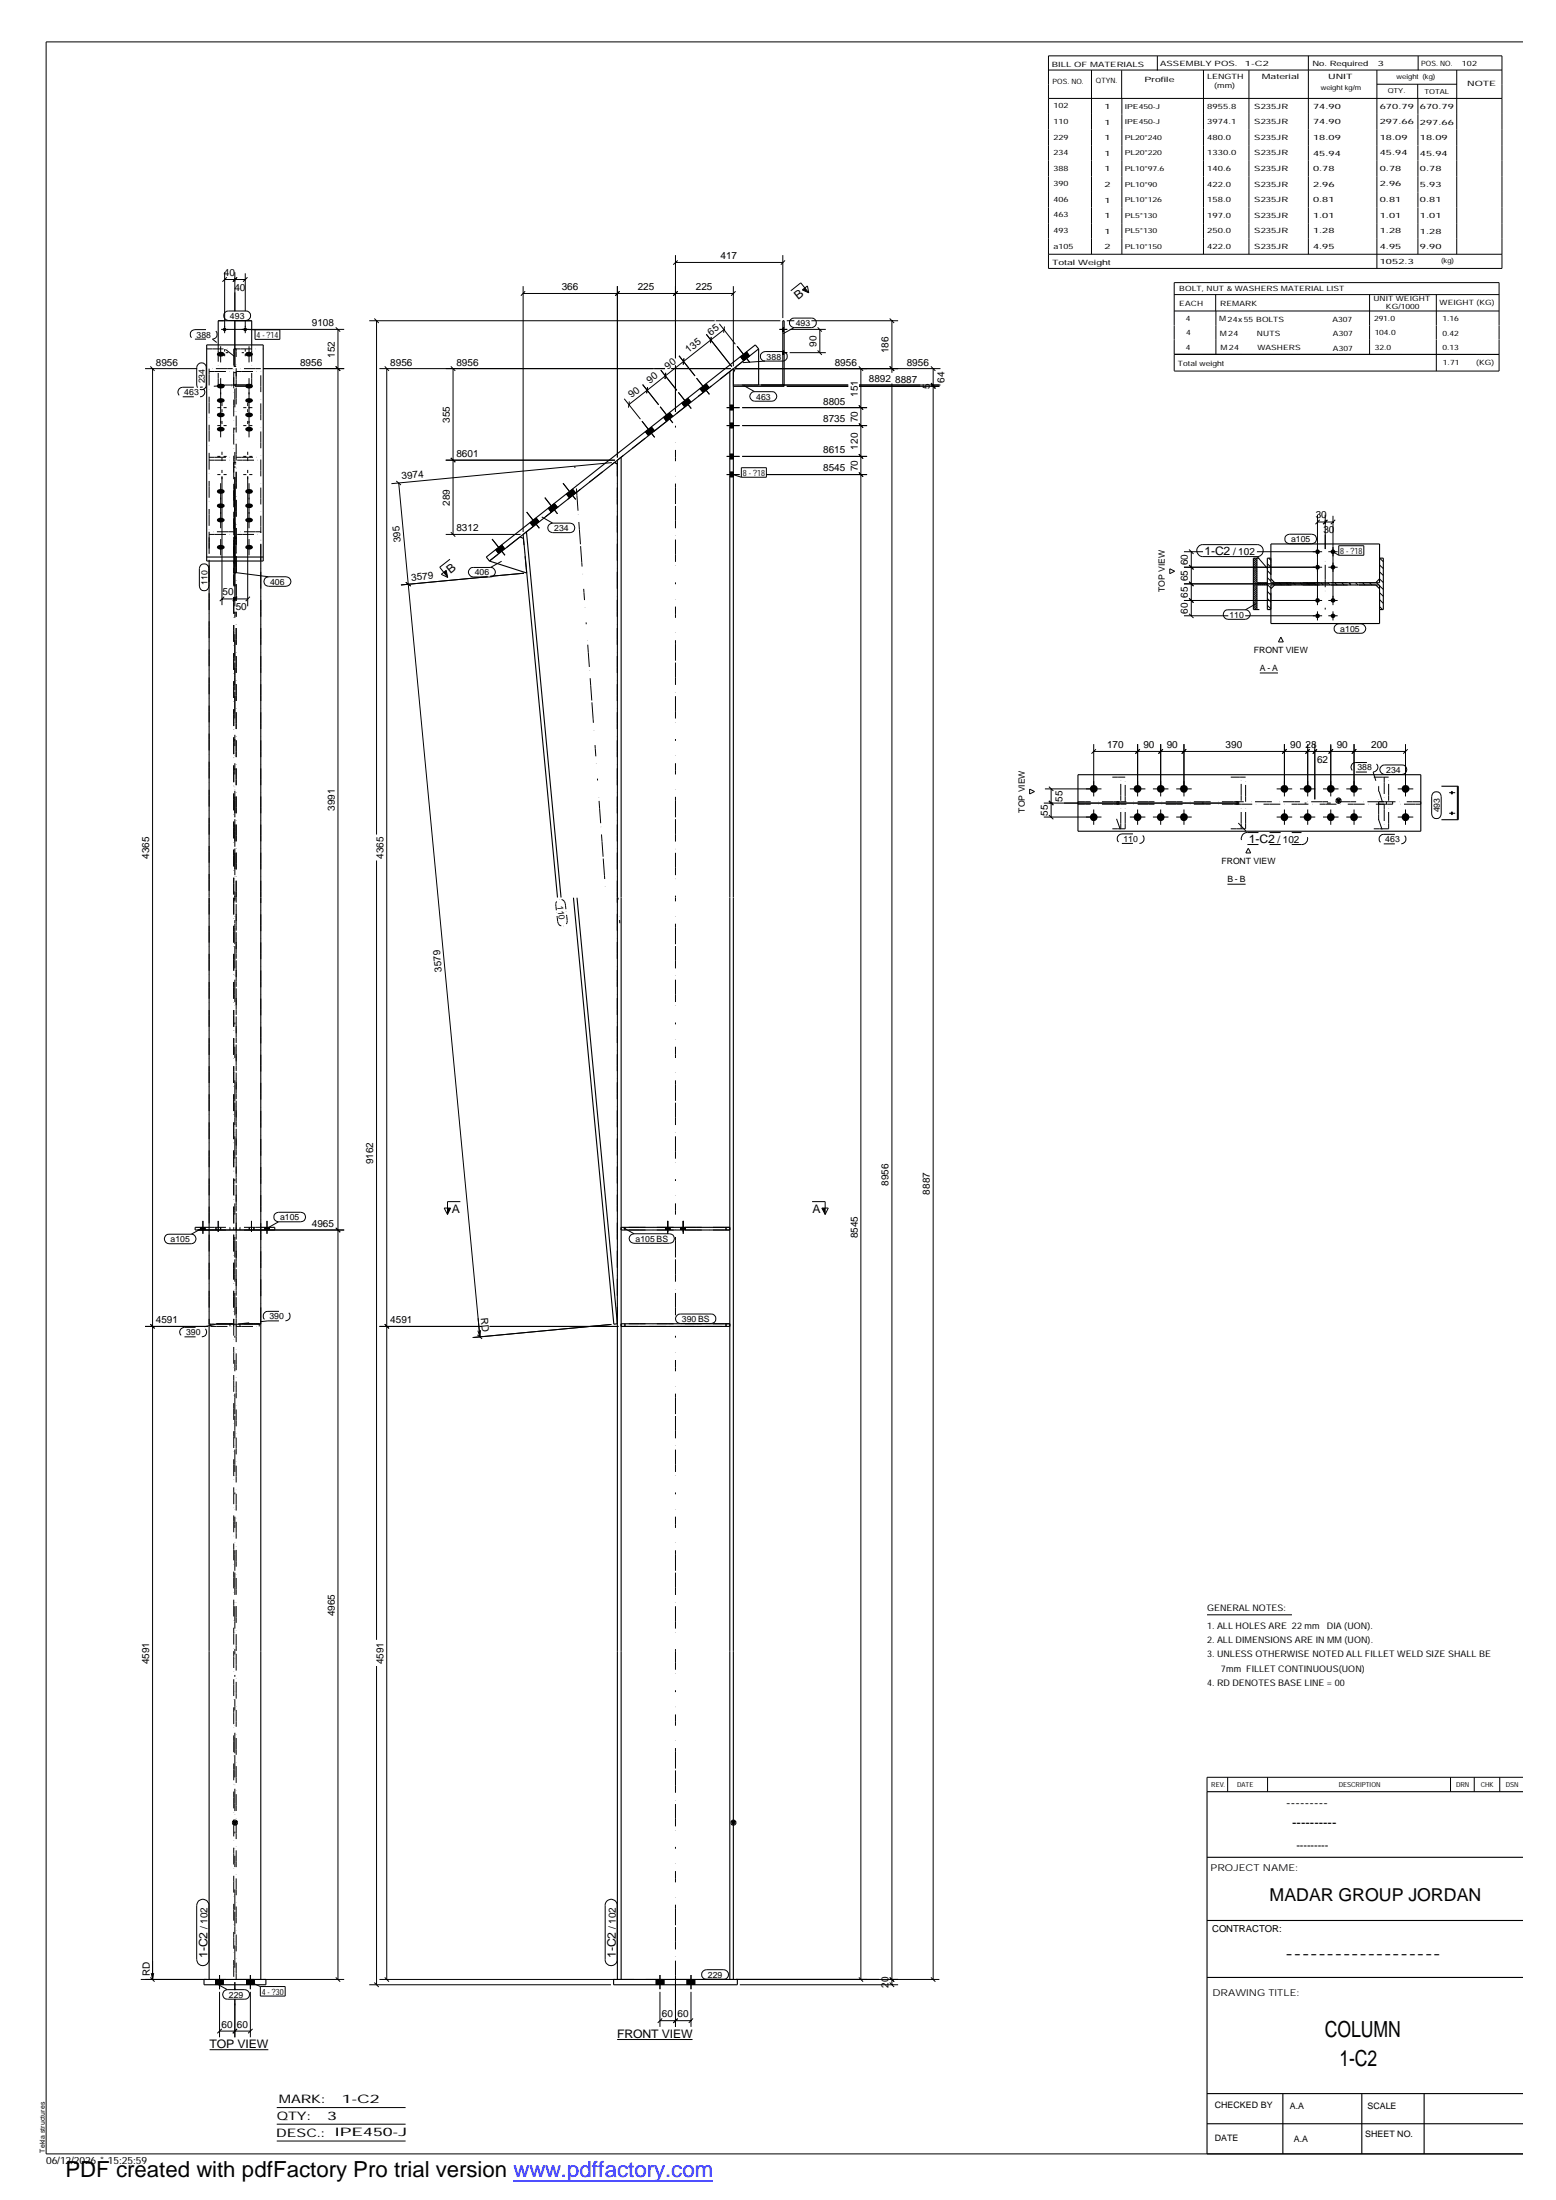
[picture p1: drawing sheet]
<svg xmlns="http://www.w3.org/2000/svg" width="297mm" height="420mm" viewBox="0 0 297 420" stroke-linecap="round" stroke-linejoin="round" font-family="sans-serif">
<g fill="none" stroke="#000" stroke-width=".19">
<path d="M200.2 10.7h86.5v40.6h-86.5zM200.2 13.4h86.5M200.2 18.8h86.5M208.4 13.4v35.2M214.1 13.4l.1 35.2M220.9 10.7v2.8M229.7 13.4v35.2M238.4 13.4v35.2M249.8 10.7v37.9M262.8 13.4v37.9M262.8 16.1h15.3M270.6 16.1v2.7"/>
<path d="M270.7 18.8v29.8M270.7 10.7v2.7M278.1 13.4v35.2M290.7 8h-281.9v403.4h281.9M42.9 52v11.6M42.9 53.4h3.9M43 59.6l.6-.2h3.3a.91 .91 0 0 1 .9 .9 .91 .91 0 0 1-.9 .9h-3.3a.92 .92 0 0 1-.8-.6 .92 .92 0 0 1 .2-1zM43.3 53l-.8 .8M44.8 52v7.4M45.2 53l-.8 .8M45.3 53l-.8 .8M46.8 52.2v7.2"/>
<path d="M47.2 53l-.8 .8M99.9 56h40.1M99.9 54.7v46.9M100.2 55.6l-.8 .9M117.9 54.7v32.7M118.3 55.6l-.8 .9M128.9 50.1h20.5M128.9 48.7v19.7M129.4 49.7l-.9 .8M129.4 55.6l-.9 .9M140 54.7v15.2M140.4 55.6l-.8 .9"/>
<path d="M149.4 48.7v12M149.9 49.7l-.8 .8M151 55.5l1.9-1.5 1.5 1.9M153.2 55.4l.9-.8 .3 1.3zM200.2 48.6h86.5M224.2 59.4h62M224.2 56.3h62M232.1 56.3v3.1M232.1 59.4v8.3M261.5 56.3v11.4M274.2 56.3v14.6M27.7 70.4h9.9"/>
<path d="M28.7 70l.8 .8M29.1 70.4v307.6M37.7 74l-.2-.5v-3.3a.91 .91 0 0 1 1-.9 .91 .91 0 0 1 .9 .9v3.3a.9 .9 0 0 1-1.3 .9M39.3 70.4h.2M41.5 77.9h.6M42.1 66.1v3.1M42.1 72.2v11.3M42.2 67.4h.4M42.2 62.9h23.5M42.4 77v.6M42.4 78.1v.6M42.7 77.9h.6"/>
<path d="M42.9 66.7v.4M42.9 67.6v.4M43.1 67.4h.5M44.8 61.2v8.7M46.1 67.4h.5M46.4 77.9h.6M46.8 61.2v2.4M46.8 66.7v.4M46.8 67.6v.4M46.8 62.9l1.9 .1M47 67.4h.5M47.3 77v.6"/>
<path d="M47.3 78.1v.6M47.5 66.1v3.1M47.5 72.2v11.3M47.6 77.9h.6M48.7 63h4.7v1.8h-4.7zM50.2 70.4h15.5M64.1 70l.8 .8M64.1 62.5l.8 .8M64.5 62.9v315.1M70.5 61.3h65.9M71.5 60.8l.8 .9M71.9 61.3v98.1"/>
<path d="M72.4 70.4h52.4M73.4 70l.9 .8M73.8 70.4v307.6M86.1 70l.8 .8M86.5 70.4v31.7M119.2 76.2l3.1 3.9M120.1 76.7l-.1 1.2M122.7 73.4l3 3.9M123.6 74l-.2 1.1M124.9 70.4h2.1M126 77.7l2.4 3.1M126.2 70.7l3 3.8"/>
<path d="M126.7 79.7l.6 .8M127.1 71.2l-.1 1.2M127.8 78.8l.6 .7M128.1 70.4h11.4M128.9 69.8v8.9M129.5 74.9l2.5 3.1M129.6 67.9l3.1 3.9M130.1 77l.6 .7M130.6 68.5l-.2 1.1M131.3 76l.6 .8M133 72.2l2.4 3.1M133.6 74.2l.6 .8"/>
<path d="M134.8 73.3l.6 .8M134.8 63.8l4.9 6.2M135.8 64.3l-.2 1.2 .2-1.1M136.6 61.3h12.4M137.3 61.8l3.1 3.9M138.2 62.9l-18.1 14.4M138.3 62.4l-.2 1.1M138.7 77.9h2.5M139.3 78.3h.7M139.3 77.4h.7M140.5 70.4h39M140.7 66.1l2.4 3.1"/>
<path d="M141.4 68.1l.5 .8M141.7 77.9h23.8M141.9 73.6l2.2 1.2M142.5 67.2l.6 .8M143.4 75.1l.3-.3h.4h3.3a.91 .91 0 0 1 .9 .9 .91 .91 0 0 1-.9 .9h-3.3a.92 .92 0 0 1-.9-.5 .92 .92 0 0 1 .2-1zM145.3 73.5h16.6M145.4 67.4l.6-.3h3.4a.91 .91 0 0 1 .9 1 .91 .91 0 0 1-.9 .9h-3.4a.88 .88 0 0 1-.8-.6 .88 .88 0 0 1 .2-1zM146 69l-4.2 .3M148.8 62.9h1.5M149.4 67.4h.9M149.4 67h.3M149.4 67.7h.3"/>
<path d="M149.4 62.6h.3M149.4 63.3h.3M150.2 61.3h1.4M150.2 73.8h11.7M150.7 67.4h6.9M150.7 62.9h6.9M151 61l.6-.3h3.3a.91 .91 0 0 1 .9 1 .91 .91 0 0 1-.9 .9h-3.3a.92 .92 0 0 1-.8-.6 .92 .92 0 0 1 .2-1zM151.6 62.6l-2.1 1.1M154.9 61.3h16.5M156.1 66.9l.8 .9M156.1 62.5l.8 .8M156.5 62.9v4.5"/>
<path d="M164 77.4l.8 .8M164 70l.8 .8M164 73.8h15.3M164 73.5h15.5M164.3 70.4v307.6M169.8 70l.9 .8M169.8 60.8l.9 .9M170.3 61.3v9.9M170.3 73.2v305.9M177.7 73.4l.9 .8M177.7 73.2l.9 .8M177.7 70l.9 .8"/>
<path d="M178.1 70.4v307.6M224.2 67.6l62 .1M224.2 70.8v-16.8h62v16.9h-62M41.5 81.3h.6M41.5 87.2h.6M41.5 90.6h.6M42.1 92.3v8.6M42.4 80.4v.6M42.4 81.6v.6M42.4 86.3v.6M42.4 87.5v.6M42.4 89.7v.6"/>
<path d="M42.4 90.9v24.7M42.7 81.3h.6M42.7 87.2h.6M42.7 90.6h.6M44.8 91.1v24.7M46.4 81.3h.6M46.4 87.2h.6M46.4 90.6h.6M47.3 80.4v.6M47.3 81.6v.6M47.3 86.3v.6M47.3 87.5v.6"/>
<path d="M47.3 89.7v.6M47.3 90.9v24.9M47.5 92.3v8.6M47.6 81.3h.6M47.6 87.2h.6M47.6 90.6h.6M75.6 91.9l.9 .7M76.1 92.2l15.5 163.1M85.1 87.9h32.3M86.1 87.5l.8 .8M100.5 97.8l2.5 3.1M101.2 99.8l.6 .7"/>
<path d="M102.3 98.9l.6 .8M103.4 98.7l2.1 1.2M104 95l2.4 3.1M104.6 97l.6 .8M105.8 96.1l.6 .8M107.5 92.3l2.4 3.1M108.1 94.3l.6 .8M109.3 93.4l.6 .7M116.8 88.3l-42.1 4.1M122.6 80.4l2.4 3.1M123.2 82.4l.6 .8M124.3 81.5l.7 .8"/>
<path d="M138.7 81.3h2.5M138.7 87.2h2.5M138.7 90.6h2.5M139.3 81.7h.7M139.3 80.8h.7M139.3 87.6h.7M139.3 86.7h.7M139.3 91.1h.7M139.3 90.2h.7M140 90.6l1.5 .5M141.5 89.3h4.8v1.8h-4.8zM141.7 81.3h23.8"/>
<path d="M141.7 87.2h23.8M146.3 90.6h19.2M164 90.2l.8 .9M164 86.7l.8 .9M164 80.9l.8 .8M251.5 98.3v17.3M251.5 99.7h3M251.9 99.3l-.8 .8M253 98.3v6.6M253.4 99.3l-.8 .8M254.5 98.5v17.1M254.9 99.3l-.9 .8"/>
<path d="M38.3 107.9a.91 .91 0 0 1 1-.2 .91 .91 0 0 1 .6 .9v3.3a.91 .91 0 0 1-.9 .9 .91 .91 0 0 1-.9-.9v-3.3zM42.1 103v3M42.4 114.4h4.9M42.8 114l-.8 .8M44.6 109.3l6.7 .9M45.3 114l-.9 .8M47.5 103v3M47.7 114l-.8 .8M50.6 110.4l.7-.2h3.3a.91 .91 0 0 1 .9 .9 .91 .91 0 0 1-.9 .9h-3.3a.93 .93 0 0 1-.9-.6 .93 .93 0 0 1 .2-1zM77.5 111.2l.9 .7M84.2 109.7l1-.8 .3 1.4zM85.1 102.1h14.3"/>
<path d="M85.9 106.8l-2 1.5 1.6 2M86.1 101.6l.8 .9M89.7 108.6l.3-.2h.3h3.3a.91 .91 0 0 1 1 .9 .91 .91 0 0 1-1 .9h-3.3a.92 .92 0 0 1-.8-.6 .92 .92 0 0 1 .2-1zM93.1 110.2l-16.6 1.5M93.9 103l2.5 3M94.6 104.9l.6 .8M95.8 104.1l.6 .7M95.8 107.2l-2.2 1.2M100 109.5l-6.4 .6M104.9 100.2l.6-.3h3.3a.91 .91 0 0 1 .9 .9 .91 .91 0 0 1-.9 .9h-3.3a.91 .91 0 0 1-.9-.5 .91 .91 0 0 1 .3-1zM223.3 108.6l.9 .5-.9 .5zM226 114.7h26.4"/>
<path d="M226 117.6h8.5M226 108.3h26.4M226 105.4h3.7M226 111.5h25M227 117.2l.8 .8M227 114.3l.8 .8M227 111.1l.8 .8M227 107.9l.8 .9M227 104.9l.8 .9M227.4 105.4v12.2M228.8 104.4l.6-.4h10.6a1.14 1.14 0 0 1 1.2 1.2 1.14 1.14 0 0 1-1.2 1.1h-10.4a1.15 1.15 0 0 1-1-.7 1.15 1.15 0 0 1 .2-1.2zM233.8 116.7l.6-.2h3.3a.91 .91 0 0 1 1 .9 .91 .91 0 0 1-1 .9h-3.3a.94 .94 0 0 1-.8-.6 .94 .94 0 0 1 .2-1z"/>
<path d="M237.7 117.6h14.7M239.6 106.6l-.3 .3M239.8 115.3l-2.1 1.2M239.9 106.6l-.6 .7M239.9 106.9l-.6 .8M239.9 107.3l-.6 .7M239.9 107.7l-.6 .7M239.9 108l-.6 .7M239.9 108.4l-.6 .7M239.9 108.8l-.6 .6M239.9 109.1l-.6 .7M239.9 109.5l-.6 .7"/>
<path d="M239.9 109.9l-.6 .6M239.9 110.2l-.6 .7M239.9 110.6l-.6 .7M239.9 110.9l-.6 .7M239.9 111.3l-.6 .7M239.9 112l-.6 .7M239.9 112.4l-.6 .6M239.9 112.7l-.6 .7M239.9 113.1l-.6 .6M239.9 113.5l-.6 .6M239.9 113.8l-.6 .7M239.9 114.2l-.6 .7"/>
<path d="M239.9 114.5l-.6 .7M239.9 114.9l-.6 .7M239.9 115.2l-.6 .8M239.9 115.6l-.6 .7M239.9 116l-.4 .4M239.9 116.3v.1M239.9 105.4h12.5M240 106.3l1.9 2.2M240.3 111.3l-1 1M240.7 111.3l-.5 .4M241 111.3l-.4 .4M241.4 111.3l-.4 .4"/>
<path d="M241.7 111.3l-.4 .4M241.9 107.7l.7 .6M241.9 109l.7 .7M241.9 110.3l.7 .7M241.9 111.6l.7 .7M241.9 112.9l.7 .8M241.9 114.3l.7 .7M241.9 115.6l.7 .7M241.9 111.5l-.2 .2M242.2 106.6l.4 .4M242.9 111.3l.4 .4M244.2 111.3l.4 .4"/>
<path d="M245.5 102.3l.7-.3h4.2a.91 .91 0 0 1 .9 .9 .91 .91 0 0 1-.9 .9h-4.2a.91 .91 0 0 1-.9-.5 .91 .91 0 0 1 .2-1zM245.5 111.3l.5 .4M246.8 111.3l.5 .4M248.2 111.3l.4 .4M249.5 111.3l.5 .4M250.8 111.3l.5 .4M251.5 116.8v1.7M252.2 111.3l.4 .4M253.5 111.3l.4 .4M253.6 114.7h1.8M253.6 117.6h1.8M253.6 108.3h1.8"/>
<path d="M253.6 105.4h1.8M254.5 116.8v1.7M254.5 105.4l1.1 .6M254.8 111.3l.5 .4M254.9 119.4l.7-.3h4.2a.91 .91 0 0 1 .9 .9 .91 .91 0 0 1-.9 .9h-4.2a.88 .88 0 0 1-.9-.5 .88 .88 0 0 1 .2-1zM255.6 104.2h4.7v1.8h-4.7zM256.2 111.3l.4 .4M257.5 111.3l.4 .4M258.8 111.3l.4 .4M260.1 111.3l.5 .4M261.5 111.3l.4 .4M262.8 111.3l.4 .4"/>
<path d="M263.4 106.6l.7 .7M263.4 107.9l.7 .7M263.4 109.2l.7 .7M263.4 110.6l.7 .7M263.4 111.9l.7 .7M263.4 113.2l.7 .7M263.4 114.5l.7 .7M263.4 115.9l.5 .5M240.5 128.5h3.5M244.5 121.7l.5 .9h-.9zM196.6 150.7l.9 .5-.9 .4zM199.3 156h11"/>
<path d="M199.3 153.4h37.1M199.5 150.7h10.8M200.2 155.7l.9 .8M200.2 153l.9 .8M200.2 150.2l.9 .8M200.7 150.7v5.3M208.8 142.1v10M208.8 154.6v2.9M208.8 143.5h59.5M209.2 143.1l-.8 .8M215.7 156h3M215.7 150.7h3"/>
<path d="M217.2 142.1v10M217.2 154.6v2.9M217.6 143.1l-.9 .8M220.1 156h3M220.1 150.7h3M221.6 142.1v10M221.6 154.6v2.9M222 143.1l-.9 .8M224.5 156h3M224.5 150.7h3M226 142.1v10M226 154.6v2.9"/>
<path d="M226.4 143.1l-.8 .8M243.7 156h3M243.7 150.7h3M245.2 142.1v10M245.2 154.6v2.9M245.6 143.1l-.8 .8M248.2 156h2.9M248.2 150.7h2.9M249.6 142.1v10M249.6 154.6v2.9M250 143.1l-.8 .8 .8-.8M251 142.1v10.6"/>
<path d="M251.4 143.1l-.8 .8 .8-.8M252.6 156h2.9M252.6 150.7h2.9M254 142.1v10M254 154.6v2.9M254.5 143.1l-.9 .8M257 156h3M257 150.7h3M258.5 142.1v10M258.5 154.6v2.9M258.9 143.1l-.8 .8M263.7 146.3l.6-.2h3.3a.91 .91 0 0 1 1 .9 .91 .91 0 0 1-1 .9h-3.3a.92 .92 0 0 1-.8-.6 .92 .92 0 0 1 .2-1z"/>
<path d="M266.8 156h3M266.8 150.7h3M268.3 142.1v10M268.3 154.6v2.9M268.7 143.1l-.8 .8M273.6 151.5a.91 .91 0 0 1 1-.2 .91 .91 0 0 1 .5 .8v3.3a.91 .91 0 0 1-.9 .9 .91 .91 0 0 1-.9-.9v-3.3zM276.6 151.4h1.2M276.6 155.3h1.2M71.9 164.3v148.9M234.3 168.9h3.5M238.3 162l.5 .9h-1zM31.6 236l.7-.3h4.2a.91 .91 0 0 1 .9 .9 .91 .91 0 0 1-.9 .9h-4.2a.94 .94 0 0 1-.8-.6 .94 .94 0 0 1 .1-.9z"/>
<path d="M37.7 234.9h28M38.3 234.4v.5M38.6 234.5l-2.1 1.2M38.7 233.2v2.4M39.2 234.4v.5M50.5 234.4v.5M51 233.2v2.4M51.4 234.4v.5M52.5 231.8l.7-.3h4.2a.91 .91 0 0 1 .9 .9 .91 .91 0 0 1-.9 .9h-4.2a.91 .91 0 0 1-.9-.5 .91 .91 0 0 1 .2-1zM53.2 233.3l-2.1 1.2M64.1 234.5l.8 .8M84.8 230.7h1.2l-.6 1.2z"/>
<path d="M87.9 229.5h-2.5v2.4M119 234.4l2 1.2M120.4 235.9l.6-.3h6.8a.91 .91 0 0 1 .9 .9 .91 .91 0 0 1-.9 .9h-6.8a.91 .91 0 0 1-.8-.5 .91 .91 0 0 1 .2-1zM127 234.4v.5M127.5 233.2v2.4M127.9 234.4v.5M130 234.4v.5M130.4 233.2v2.4M130.9 234.4v.5M155 229.5h2.5v2.4M156.9 230.7h1.2l-.6 1.2zM27.7 253.3h12"/>
<path d="M28.7 252.9l.8 .8M72.4 253.3h19.6M73.4 252.9l.9 .8M90.2 255.4l26.5-2.5-26.3 2.5M91.1 254.9l.9 .8M91.2 254.1l.4 1.2M91.3 251.8l.3 3.5M91.7 254l-.1 1.3M93.5 253.3h24.6M129.2 251.2l.7-.2h5.9a.91 .91 0 0 1 .9 .9 .91 .91 0 0 1-.9 .9h-5.9a.91 .91 0 0 1-.9-.6 .91 .91 0 0 1 .2-1zM71.9 318.2v60.9M230.4 308.4h16.2"/>
<path d="M234.4 339.4v2.8M242 339.4v2.8M276.9 339.4v2.8M281.4 339.4v2.8M286.3 339.4v2.8M290.7 339.4h-60.3v2.8M26.9 378h12.6M28.7 377.7l.8 .8M28.9 376.8l.2 1.2M29.3 376.8l-.2 1.2M37.9 363.1a1.19 1.19 0 0 1 1.3-.3 1.19 1.19 0 0 1 .7 1.1v10.3a1.16 1.16 0 0 1-1.2 1.2 1.16 1.16 0 0 1-1.2-1.2v-10.3zM41.1 378v1.1"/>
<path d="M41.3 378.8l2.1 1.2M41.9 377.2v2.7M42.6 378v1.1M44.8 378.5v1.6M47.1 378v1.1M47.8 377.2v2.7M47.8 378.5l1.9 .9M48.6 378v1.1M49.7 379.4h4.7v1.8h-4.7zM50.2 378h15.5M64.1 377.7l.8 .8M70.5 379.1h46.1"/>
<path d="M71.5 378.6l.8 .9M72.4 378h45M73.4 377.7l.9 .8M115.9 363.1a1.17 1.17 0 0 1 1.2-.3 1.17 1.17 0 0 1 .7 1.1v10.3a1.14 1.14 0 0 1-1.1 1.2 1.14 1.14 0 0 1-1.2-1.2v-10.6zM125.3 378v1.1M126 377.2v2.7M126.7 378v1.1M128.9 378.5v8.6M131.1 378v1.1M131.9 377.2v2.7M132.6 378v1.1M134.2 376.5l.6-.3h3.4a.91 .91 0 0 1 .9 .9 .91 .91 0 0 1-.9 .9h-3.4a.88 .88 0 0 1-.8-.5 .88 .88 0 0 1 .2-1z"/>
<path d="M140.5 378h38.8M141.2 379.1h30.2M164 377.7l.8 .8M169.8 378.6l.9 .9M169.8 377.7l.9 .8M177.7 377.7l.9 .8M40 391.5h11.2M41.9 380.4v8.7M41.9 387.9h5.9M42.3 387.5l-.8 .8M42.8 380.3l.6-.3h3.3a.91 .91 0 0 1 .9 .9 .91 .91 0 0 1-.9 .9h-3.3a.91 .91 0 0 1-.8-.6 .91 .91 0 0 1 .2-.9zM44.8 381.8v7.3"/>
<path d="M45.3 387.5l-.9 .8 .8-.8M47.8 380.4v8.7M48.2 387.5l-.8 .8M117.8 389.5h14.4M126 380.4v6.7M126 385.9h5.9M126.4 385.5l-.8 .8M129.4 385.5l-.9 .8 .8-.7M131.9 380.4v6.7M132.3 385.5l-.8 .8M52.8 402.5h24.6M52.8 405.7h24.6"/>
<path d="M52.8 408.9h24.6"/>
</g>
<g fill="#000">
<path d="M153.2 55.4l.4-.4 .8 .9zM84.7 109.3l.5-.4 .3 1.4zM255.1 152.7h.8l-.4 .7zM85.4 230.7h.6l-.6 1.2zM156.9 230.7h.6v1.2zM44.4 347.9h.9l-.5 .6zM139.6 347.9h.8l-.4 .6z"/>
<path d="M41.4 67.5l.2-.1a.84 .84 0 0 1 1.3 .2 .82 .82 0 0 1-.8 .5 .82 .82 0 0 1-.7-.5z" fill-rule="evenodd"/>
<path d="M41.4 73.6l.7-.3a.56 .56 0 0 1 .7 .6l-.7 .3a.55 .55 0 0 1-.7-.6z" fill-rule="evenodd"/>
<path d="M41.4 76.3l.7-.3a.56 .56 0 0 1 .7 .7l-.1 .1a.84 .84 0 0 1-1.3-.3z" fill-rule="evenodd"/>
<path d="M41.4 79l.7-.2a.56 .56 0 0 1 .7 .6 .98 .98 0 0 1-1.4 0z" fill-rule="evenodd"/>
<path d="M42.6 62.7a.35 .35 0 0 1 .6 0 .35 .35 0 0 1-.2 .6 .35 .35 0 0 1-.5-.2z" fill-rule="evenodd"/>
<path d="M46.9 67.5l.1-.1a.84 .84 0 0 1 1.3 .2 .82 .82 0 0 1-.7 .5 .82 .82 0 0 1-.8-.5z" fill-rule="evenodd"/>
<path d="M46.9 73.6l.4-.3a.59 .59 0 0 1 .7 0 .59 .59 0 0 1 .2 .6 .84 .84 0 0 1-1.4-.2z" fill-rule="evenodd"/>
<path d="M46.9 76.3l.4-.2a.59 .59 0 0 1 .7-.1 .59 .59 0 0 1 .2 .7 .84 .84 0 0 1-1.4-.2z" fill-rule="evenodd"/>
<path d="M46.9 79l.6-.2a.63 .63 0 0 1 .8 .4l-.2 .3a.96 .96 0 0 1-1.2-.1z" fill-rule="evenodd"/>
<path d="M46.6 62.7a.35 .35 0 0 1 .5 0 .35 .35 0 0 1-.1 .6 .35 .35 0 0 1-.5-.2z" fill-rule="evenodd"/>
<path d="M126.7 79.7l1.1-.9 .6 .7-1.1 1z" fill-rule="evenodd"/>
<path d="M126.7 79.7l1.1-.9 .6 .7-1.1 1z" fill-rule="evenodd"/>
<path d="M130.1 77l1.2-1 .6 .8-1.2 .9z" fill-rule="evenodd"/>
<path d="M130.1 77l1.2-1 .6 .8-1.2 .9z" fill-rule="evenodd"/>
<path d="M133.6 74.2l1.2-.9 .6 .8-1.2 .9z" fill-rule="evenodd"/>
<path d="M133.6 74.2l1.2-.9 .6 .8-1.2 .9z" fill-rule="evenodd"/>
<path d="M139.3 77.4h.7v.9h-.7z" fill-rule="evenodd"/>
<path d="M139.3 77.4h.7v.9h-.7z" fill-rule="evenodd"/>
<path d="M141.4 68.1l1.1-.9 .6 .8-1.2 .9z" fill-rule="evenodd"/>
<path d="M141.4 68.1l1.1-.9 .6 .8-1.2 .9z" fill-rule="evenodd"/>
<path d="M149.4 67h.3v.7h-.3z" fill-rule="evenodd"/>
<path d="M149.4 62.6h.3v.7h-.3z" fill-rule="evenodd"/>
<path d="M149.4 67h.3v.7h-.3z" fill-rule="evenodd"/>
<path d="M149.4 62.6h.3v.7h-.3z" fill-rule="evenodd"/>
<path d="M41.4 81.8a.98 .98 0 0 1 1.4 0l.1 .2a.82 .82 0 0 1-.8 .4 .82 .82 0 0 1-.7-.4z" fill-rule="evenodd"/>
<path d="M41.4 93.7l.7-.3a.56 .56 0 0 1 .7 .6l-.7 .3a.55 .55 0 0 1-.7-.6z" fill-rule="evenodd"/>
<path d="M41.4 96.4l.7-.3a.56 .56 0 0 1 .7 .7 .98 .98 0 0 1-1.4 0z" fill-rule="evenodd"/>
<path d="M41.4 99.1a.98 .98 0 0 1 1.4 0l.1 .2a.82 .82 0 0 1-.8 .5 .82 .82 0 0 1-.7-.5z" fill-rule="evenodd"/>
<path d="M46.9 81.8a.94 .94 0 0 1 1.3 0l.1 .2a.82 .82 0 0 1-.7 .4 .82 .82 0 0 1-.8-.4z" fill-rule="evenodd"/>
<path d="M46.9 93.7l.4-.3a.59 .59 0 0 1 .7 0 .59 .59 0 0 1 .2 .6 .84 .84 0 0 1-1.4-.1z" fill-rule="evenodd"/>
<path d="M46.9 96.4l.6-.3a.63 .63 0 0 1 .8 .5l-.2 .3a.96 .96 0 0 1-1.2-.1z" fill-rule="evenodd"/>
<path d="M46.9 99.1a.94 .94 0 0 1 1.3 0l.1 .2a.82 .82 0 0 1-.7 .5 .82 .82 0 0 1-.8-.5z" fill-rule="evenodd"/>
<path d="M101.2 99.8l1.1-.9 .6 .8-1.1 .8z" fill-rule="evenodd"/>
<path d="M101.2 99.8l1.1-.9 .6 .8-1.1 .8z" fill-rule="evenodd"/>
<path d="M104.6 97l1.2-.9 .6 .8-1.2 .9z" fill-rule="evenodd"/>
<path d="M104.6 97l1.2-.9 .6 .8-1.2 .9z" fill-rule="evenodd"/>
<path d="M108.1 94.3l1.2-.9 .6 .7-1.2 1z" fill-rule="evenodd"/>
<path d="M108.1 94.3l1.2-.9 .6 .7-1.2 1z" fill-rule="evenodd"/>
<path d="M123.2 82.4l1.1-.9 .7 .8-1.2 .9z" fill-rule="evenodd"/>
<path d="M123.2 82.4l1.1-.9 .7 .8-1.2 .9z" fill-rule="evenodd"/>
<path d="M139.3 80.8h.7v.9h-.7z" fill-rule="evenodd"/>
<path d="M139.3 80.8h.7v.9h-.7z" fill-rule="evenodd"/>
<path d="M139.3 86.7h.7v.9h-.7z" fill-rule="evenodd"/>
<path d="M139.3 86.7h.7v.9h-.7z" fill-rule="evenodd"/>
<path d="M139.3 90.2h.7v.9h-.7z" fill-rule="evenodd"/>
<path d="M139.3 90.2h.7v.9h-.7z" fill-rule="evenodd"/>
<path d="M41.4 104.4l.7-.3a.56 .56 0 0 1 .7 .6 .98 .98 0 0 1-1.4 0z" fill-rule="evenodd"/>
<path d="M46.9 104.4l.4-.3a.59 .59 0 0 1 .7 0 .59 .59 0 0 1 .2 .6l-.1 .1a.96 .96 0 0 1-1.2-.1z" fill-rule="evenodd"/>
<path d="M94.6 104.9l1.2-.8 .6 .7-1.2 .9z" fill-rule="evenodd"/>
<path d="M94.6 104.9l1.2-.8 .6 .7-1.2 .9z" fill-rule="evenodd"/>
<path d="M277 151.1h.3l.1 .4-.2 .2h-.1l-.2-.2z" fill-rule="evenodd"/>
<path d="M277.1 155h.1l.2 .2-.2 .5h-.1l-.2-.3z" fill-rule="evenodd"/>
<path d="M38.3 234.4h.9v.5h-.9z" fill-rule="evenodd"/>
<path d="M38.3 234.4h.9v.5h-.9z" fill-rule="evenodd"/>
<path d="M50.5 234.4h.9v.5h-.9z" fill-rule="evenodd"/>
<path d="M50.5 234.4h.9v.5h-.9z" fill-rule="evenodd"/>
<path d="M127 234.4h.9v.5h-.9z" fill-rule="evenodd"/>
<path d="M127 234.4h.9v.5h-.9z" fill-rule="evenodd"/>
<path d="M130 234.4h.9v.5h-.9z" fill-rule="evenodd"/>
<path d="M130 234.4h.9v.5h-.9z" fill-rule="evenodd"/>
<path d="M41.1 378h1.5v1.1h-1.5z" fill-rule="evenodd"/>
<path d="M41.1 378h1.5v1.1h-1.5z" fill-rule="evenodd"/>
<path d="M47.1 378h1.5v1.1h-1.5z" fill-rule="evenodd"/>
<path d="M47.1 378h1.5v1.1h-1.5z" fill-rule="evenodd"/>
<path d="M125.3 378h1.4v1.1h-1.4z" fill-rule="evenodd"/>
<path d="M125.3 378h1.4v1.1h-1.4z" fill-rule="evenodd"/>
<path d="M131.1 378h1.5v1.1h-1.5z" fill-rule="evenodd"/>
<path d="M131.1 378h1.5v1.1h-1.5z" fill-rule="evenodd"/>
<circle cx="251.5" cy="114.7" r=".44"/>
<circle cx="251.5" cy="108.3" r=".44"/>
<circle cx="251.5" cy="117.6" r=".45"/>
<circle cx="251.5" cy="105.4" r=".45"/>
<circle cx="254.4" cy="108.3" r=".45"/>
<circle cx="254.5" cy="105.4" r=".45"/>
<circle cx="254.5" cy="114.7" r=".44"/>
<circle cx="254.5" cy="117.6" r=".45"/>
<circle cx="208.8" cy="150.7" r=".73"/>
<circle cx="208.8" cy="156.1" r=".75"/>
<circle cx="217.1" cy="150.7" r=".73"/>
<circle cx="217.2" cy="156.1" r=".74"/>
<circle cx="221.6" cy="150.7" r=".74"/>
<circle cx="221.6" cy="156.1" r=".75"/>
<circle cx="226" cy="150.7" r=".73"/>
<circle cx="226" cy="156.1" r=".74"/>
<circle cx="245.2" cy="150.7" r=".73"/>
<circle cx="245.2" cy="156" r=".74"/>
<circle cx="249.6" cy="150.7" r=".74"/>
<circle cx="249.6" cy="156.1" r=".75"/>
<circle cx="254" cy="150.7" r=".73"/>
<circle cx="254.1" cy="156.1" r=".75"/>
<circle cx="258.5" cy="150.7" r=".73"/>
<circle cx="258.5" cy="156.1" r=".74"/>
<circle cx="268.3" cy="150.7" r=".73"/>
<circle cx="268.3" cy="156.1" r=".75"/>
</g>
<g fill="none" stroke="#000" stroke-width=".19" stroke-dasharray="2.1 2.1" stroke-linecap="butt">
<path d="M34.9 75.8h3.3M34.9 74h3.3M34.9 74a.91 .91 0 0 0-.9 .9 .91 .91 0 0 0 .9 .9M37.2 64.8h3.4M37.2 62.9h3.4M37.2 62.9a.91 .91 0 0 0-.9 1 .91 .91 0 0 0 .9 .9M38.2 75.8a.91 .91 0 0 0 .9-.9 .91 .91 0 0 0-.9-.9M40.6 64.8a.91 .91 0 0 0 .8-.9 .91 .91 0 0 0-.8-1M42.9 73.6l-4.7 .4M44.7 68l-4.1-3.2M213.1 156.4l1.1 2.9M214.2 159.3h3.3"/>
<path d="M214.2 159.3a.91 .91 0 0 0-.9 .9 .91 .91 0 0 0 .9 .9M236.4 157.2l1.7 1.8M238.1 159h10.4M238.1 159a1.14 1.14 0 0 0-1.2 1.1 1.14 1.14 0 0 0 1.2 1.2M258.8 147.4h3.3M258.8 145.6h3.3M258.8 145.6a.91 .91 0 0 0-.9 .9 .91 .91 0 0 0 .9 .9M262.1 147.4a.91 .91 0 0 0 1-.9 .91 .91 0 0 0-1-.9M263.1 156.4l1.1 2.9M263.9 153.2l-1.8-5.8M264.2 159.3h3.3M264.2 159.3a.91 .91 0 0 0-.9 1 .91 .91 0 0 0 .9 .9"/>
<path d="M214.2 161.1h3.3M217.5 161.1a.91 .91 0 0 0 .9-.9 .91 .91 0 0 0-.9-.9M238.1 161.3h10.4M248.5 161.3a1.14 1.14 0 0 0 1.1-1.2 1.14 1.14 0 0 0-1.1-1.1M264.2 161.2h3.3M267.5 161.2a.91 .91 0 0 0 .9-.9 .91 .91 0 0 0-.9-1M41.2 234.4v.5M41.7 233.2v2.4M42.1 234.4v.5M47.6 234.4v.5M48 233.2v2.4M48.5 234.4v.5"/>
<path d="M127 234.4v.5M127.5 233.2v2.4M127.9 234.4v.5M130 234.4v.5M130.4 233.2v2.4M130.9 234.4v.5M35.2 255.3h3.3M35.2 253.5h3.3M35.2 253.5a.91 .91 0 0 0-.9 .9 .91 .91 0 0 0 .9 .9M38.5 255.3a.91 .91 0 0 0 1-.9 .91 .91 0 0 0-1-.9M41.1 252.9l-2.6 .6M45.5 252.9l5.6-.6"/>
<path d="M51.1 252.3h3.4M51.1 250.4h3.4M51.1 250.4a.91 .91 0 0 0-.9 1 .91 .91 0 0 0 .9 .9M54.5 252.3a.91 .91 0 0 0 .9-.9 .91 .91 0 0 0-.9-1"/>
</g>
<g fill="none" stroke="#000" stroke-width=".21">
<path d="M39.5 65.9h10.7v41.2h-10.7zM41.7 65.9v-4.6h6.3v4.6M139.3 71v307M140 70.4v307.6M140 73.5h9.7M140.6 70l-.6 1.2M144.8 66.6l-.6-.7-51.4 40.5 .6 .7M144.8 66.6l-51.4 40.5M144.8 66.6v6.9M149.4 73.5v-12.2h.3v12.5h-9.7M117.3 88.3l.6 .3M117.9 87.9v290.1"/>
<path d="M118.6 87.3v290.7M39.5 106.4h10.7M39.9 107.1v270.9M44.6 107.1v2.3h.5v-2.3M49.8 107.1v270.9M93.4 107.1l7.1 2.3M99.3 102.5l.6 .3M99.9 102.1l6.5 69.3M100.5 101.6l6.6 69.8M239.9 106.6v4.7h2M240.4 106.6h-1.1v9.8h1.1M241.9 111.7h-2v4.7"/>
<path d="M242.6 106.6h-.7v9.8h.7M242.6 103.9h20.8v7.4h-20.8zM242.6 111.7h20.8v7.4h-20.8zM242.6 110.5l.7 .8M243.3 111.7l-.7 .7M262.6 111.7l.8 .7M263.4 106.6h.7v9.8h-.7M263.4 110.5l-.8 .8M205.8 148h65.4v10.8h-65.4zM255.1 152.7h.8l-.4 .7zM275.2 150.2h3.2v6.3h-3.2M278.2 150.2v6.3"/>
<path d="M109.5 171.4l7.7 81.5 .7-.1-7.7-81.4M39.9 234.4h-2.6v.5h2.6M49.8 234.4h2.7v.5h-2.7M118.6 234.4h20.7M118.6 234.9h20.7M39.9 252.9h9.9M118.6 252.8h20.7M118.6 253.3h20.7M44.4 347.9h.9l-.5 .6zM139.6 347.9h.8l-.4 .6zM230.4 354.7h60.3M290.7 342.2h-60.3v69.2h60.3"/>
<path d="M38.9 378h11.9v1.1h-11.9zM117.1 378h23.7v1.1h-23.7zM230.4 377.7h60.3M230.4 366.8h60.3M230.4 399.8h60.3M244.9 399.8v11.6M260 399.8v11.6M271.9 399.8v11.6M230.4 405.6h60.3"/>
<circle cx="255.5" cy="152.9" r=".48"/>
<circle cx="44.8" cy="348.1" r=".48"/>
<circle cx="140" cy="348.1" r=".47"/>
</g>
<g fill="none" stroke="#000" stroke-width=".19" stroke-dasharray="1.1 0 2.1 .7 0 1.4" stroke-linecap="butt">
<path d="M39.5 66.6h10.7M39.9 70.4v101M39.9 71h4.7M41.7 73.8v-.3M41.7 73.5h6.3M41.7 65.9v7.6M44.6 71v41M44.6 66.6v6.9M44.6 71.2h.5M44.6 70h.5M44.6 73.5h.5M45.1 71h4.7"/>
<path d="M45.1 73.5v-6.9M45.1 66.6h-.5M45.1 73.5h-.5M48 73.8v-.3M48 73.5h-6.3M48 73.8h-6.3M48 65.9v7.6M48 61.3h-6.3M49.8 70.4h-9.9M140 70.4l-22.1 17.5M140 73.5v.3M140 73.5v-2.3"/>
<path d="M140.6 70l4.2-3.4M144.8 73.5h-4.8M39.9 87.9h9.9M39.9 87.3h4.7M44.6 88.3v23.7M44.6 88.6h.5M45.1 87.3h4.7M45.1 88.3h-.5M117.3 88.3l.6 .3M39.9 101.6v5.5M39.9 102.1h9.9M44.6 114v57.4"/>
<path d="M44.6 101.6h-4.7M44.6 102.8h.5M44.6 102.5v4.6M45.1 114.8v-43.8M45.1 114.8v-26.5M45.1 102.5v4.6M45.1 102.5h-.5M49.8 107.1v-5.5M49.8 101.6h-4.7M99.3 102.5l-5.9 4.6M99.9 102.1l17.4-13.8M100.5 109.4l-.6-6.6"/>
<path d="M242.6 116.4v-4M242.6 106.6v3.9M243.3 111.3h19.3M262.6 111.7h-19.3M263.4 116.4v-4M263.4 106.6v3.9M205.8 153.6v-.5M212.3 148.4h2.5M212.3 158.3h2.5M213.2 153.6v-.5M213.6 153.6v-.5M213.6 153.1h-7.8"/>
<path d="M213.6 153.6h-7.8M214 158.3v-9.9M214.8 153.1v-4.7M214.8 158.3v-4.7M234.9 158.3h2.9M235.8 153.6h28.4M236.2 153.6v-.5M236.5 153.1v.5M236.5 153.6h-23.3M236.5 153.1h-23.3M236.9 158.3v-9.9M237.8 153.1v-4.7"/>
<path d="M237.8 148.4h-2.9M237.8 158.3v-4.7M262.3 158.3h2.8M263.2 156.5v-6.3M263.2 150.2h-.1M263.2 156.5h-.1M263.2 153.6v-.5M263.2 153.1h8M264.2 148.4v4.7M264.2 153.1h-28.4M264.2 153.6v4.7M264.7 153.6v-.5"/>
<path d="M265.1 158.3v-9.9M265.1 148.4h-2.8M265.9 153.6v-.5M271.2 153.1v.5M271.2 153.6h-8M39.9 171.4v81.5M44.6 171.4v143.9M44.6 171.4v81.4M45.1 171.4v-54.6M49.8 171.4v-101M117.9 171.4v-82.8M39.9 234.4h4.7"/>
<path d="M39.9 234.9h4.7M43.9 234.4v.5M44.6 234.4v.5M45.1 234.4v.5M45.8 234.4v.5M49.8 234.4h-4.7M49.8 234.9h-4.7M118.6 234.4v.5M118.6 234.9v-.5M119.3 234.9v-.5M119.3 234.4v.5M138.6 234.9v-.5"/>
<path d="M139.3 234.4v.5M139.3 234.4h-20.7M139.3 234.9h-20.7M40.2 252.8v.5M40.2 253.3h4.4M43.9 252.8v.5M44.6 252.8h-4.4M44.6 253.3v-.5M45.1 252.8v.5M45.1 253.3h4.4M45.1 252.8v-81.4M45.8 252.8v.5"/>
<path d="M49.5 252.8h-4.4M49.5 253.3v-.5M49.8 252.9v-81.5M49.8 252.8h-9.9M117.9 252.8v-81.4M118.6 252.8v.5M118.6 253.3h20.7M119.3 253.3v-.5M138.6 253.3v-.5M138.6 252.8v.5M139.3 252.8h-20.7M139.3 253.3v-.5"/>
<path d="M44.6 315.3v62.7M45.1 315.3v-143.9M39.9 378h9.9M45.1 378v-62.7M117.9 378h22.1"/>
</g>
<g fill="none" stroke="#000" stroke-width=".19" stroke-dasharray=".4 3.2 0 .7 1.4 0 2.8 .7 0 1.4 1.4 0 2.8" stroke-linecap="butt">
<path d="M44.8 89v23M109.7 89l6 82.4M44.8 114.8v-.8M44.8 112v-37.8M44.8 116.8v54.6M44.8 114v.8M253 116.4v-9.8M257.9 111.5h-9.8M229.8 153.4h-4.3M249 153.4h5M44.8 171.4v-54.6M44.8 171.4v4.9"/>
<path d="M118 171.4l.3 4.9M128.9 171.4v-97.2M44.8 315.3v-143.9M128.9 315.3v-143.9M44.8 383v-1.2M44.8 380.1v-64.8M128.9 383v-67.7"/>
</g>
<path d="M106.1 172.8l.4 3.3M106.5 176.1a.92 .92 0 0 0 1 .8 .92 .92 0 0 0 .8-1M107.9 172.6l.4 3.3M107.9 172.6a.92 .92 0 0 0-1-.9 .92 .92 0 0 0-.8 1.1" fill="none" stroke="#000" stroke-width=".19" stroke-dasharray=".4 0 .7 .4 0 .7" stroke-linecap="butt"/>
<path d="M98 416.5h38.2" fill="none" stroke="#00f" stroke-width=".3"/>
<g font-size="4.2">
<text x="252.9" y="389">COLUMN</text>
<text x="255.7" y="394.5">1-C2</text>
<text x="12.5" y="415.8">PDF created with pdfFactory Pro trial version www.pdffactory.com</text>
</g>
<text font-size="3.4" x="242.4" y="363">MADAR GROUP JORDAN</text>
<g font-size="2.5">
<text x="245.5" y="345.1">---------</text>
<text x="246.7" y="349">----------</text>
<text x="245.4" y="374">-------------------</text>
</g>
<g font-size="2.2">
<text x="152.4" y="57.2" transform="rotate(-38 152.4 57.2)">B</text>
<text x="229.9" y="106">1-C2</text>
<text x="86" y="109.6" transform="rotate(-38 86 109.6)">B</text>
<text x="238.4" y="161">1-C2</text>
<text x="86.3" y="231.7">A</text>
<text x="155.1" y="231.7">A</text>
<text x="39.6" y="373.9" transform="rotate(-90 39.6 373.9)">1-C2</text>
<text x="117.6" y="373.9" transform="rotate(-90 117.6 373.9)">1-C2</text>
<text x="117.8" y="389.1">FRONT VIEW</text>
<text x="40" y="391.1">TOP VIEW</text>
<text x="53.2" y="401.7">MARK:</text>
<text x="65.2" y="401.7">1-C2</text>
<text x="52.8" y="404.9">QTY:</text>
<text x="62.4" y="404.9">3</text>
<text x="52.7" y="408.1">DESC.:</text>
<text x="63.9" y="408">IPE450-J</text>
</g>
<text font-size="2.1" x="247.5" y="353.1">---------</text>
<g font-size="1.9">
<text x="42.8" y="52.7">40</text>
<text x="137.5" y="49.5">417</text>
<text x="44.7" y="55.5">40</text>
<text x="107.2" y="55.4">366</text>
<text x="121.8" y="55.4">225</text>
<text x="132.8" y="55.4">225</text>
<text x="59.5" y="62.3">9108</text>
<text x="135.7" y="64.1" transform="rotate(-38 135.7 64.1)">65</text>
<text x="29.8" y="69.8">8956</text>
<text x="57.3" y="69.8">8956</text>
<text x="63.9" y="68.3" transform="rotate(-90 63.9 68.3)">152</text>
<text x="74.5" y="69.8">8956</text>
<text x="87.1" y="69.8">8956</text>
<text x="127.5" y="70.6" transform="rotate(-38 127.5 70.6)">90</text>
<text x="131.4" y="67.5" transform="rotate(-38 131.4 67.5)">135</text>
<text x="155.9" y="66.3" transform="rotate(-90 155.9 66.3)">90</text>
<text x="159.3" y="69.8">8956</text>
<text x="169.6" y="67.5" transform="rotate(-90 169.6 67.5)">186</text>
<text x="173.1" y="69.8">8956</text>
<text x="120.6" y="76.1" transform="rotate(-38 120.6 76.1)">90</text>
<text x="124" y="73.3" transform="rotate(-38 124 73.3)">90</text>
<text x="157.1" y="77.3">8805</text>
<text x="163.7" y="75.8" transform="rotate(-90 163.7 75.8)">151</text>
<text x="165.9" y="72.9">8892</text>
<text x="170.9" y="73.2">8887</text>
<text x="177.5" y="74.2" transform="rotate(-90 177.5 74.2)">5</text>
<text x="180.3" y="73.1" transform="rotate(-90 180.3 73.1)">64</text>
<text x="85.9" y="80.8" transform="rotate(-90 85.9 80.8)">355</text>
<text x="157.1" y="80.7">8735</text>
<text x="163.7" y="80.6" transform="rotate(-90 163.7 80.6)">70</text>
<text x="87.1" y="87.3">8601</text>
<text x="157.1" y="86.6">8615</text>
<text x="163.7" y="85.9" transform="rotate(-90 163.7 85.9)">120</text>
<text x="76.7" y="91.6" transform="rotate(-5 76.7 91.6)">3974</text>
<text x="157.1" y="90">8545</text>
<text x="163.7" y="90" transform="rotate(-90 163.7 90)">70</text>
<text x="85.9" y="96.6" transform="rotate(-90 85.9 96.6)">289</text>
<text x="87.1" y="101.5">8312</text>
<text x="251.2" y="99">30</text>
<text x="252.6" y="101.8">30</text>
<text x="76.5" y="103.6" transform="rotate(-95 76.5 103.6)">395</text>
<text x="226.8" y="107.9" transform="rotate(-90 226.8 107.9)">60</text>
<text x="235.4" y="106">/ 102</text>
<text x="42.5" y="113.7">50</text>
<text x="78.6" y="110.9" transform="rotate(-5 78.6 110.9)">3579</text>
<text x="226.8" y="111" transform="rotate(-90 226.8 111)">65</text>
<text x="45" y="116.5">50</text>
<text x="226.8" y="117.2" transform="rotate(-90 226.8 117.2)">60</text>
<text x="226.8" y="114.2" transform="rotate(-90 226.8 114.2)">65</text>
<text x="211.3" y="142.8">170</text>
<text x="218.3" y="142.8">90</text>
<text x="222.7" y="142.8">90</text>
<text x="234" y="142.8">390</text>
<text x="246.3" y="142.8">90</text>
<text x="249.2" y="142.8">28</text>
<text x="255.2" y="142.8">90</text>
<text x="261.7" y="142.8">200</text>
<text x="251.4" y="145.7">62</text>
<text x="63.9" y="154.9" transform="rotate(-90 63.9 154.9)">3991</text>
<text x="200" y="155.8" transform="rotate(-90 200 155.8)">55</text>
<text x="202.9" y="153.1" transform="rotate(-90 202.9 153.1)">55</text>
<text x="243.9" y="161">/ 102</text>
<text x="28.5" y="164" transform="rotate(-90 28.5 164)">4365</text>
<text x="73.2" y="164" transform="rotate(-90 73.2 164)">4365</text>
<text x="84.4" y="185.7" transform="rotate(-95 84.4 185.7)">3579</text>
<text x="71.2" y="222.3" transform="rotate(-90 71.2 222.3)">9162</text>
<text x="169.6" y="226.4" transform="rotate(-90 169.6 226.4)">8956</text>
<text x="177.5" y="228.1" transform="rotate(-90 177.5 228.1)">8887</text>
<text x="59.5" y="234.3">4965</text>
<text x="163.7" y="236.5" transform="rotate(-90 163.7 236.5)">8545</text>
<text x="91.8" y="251.7" transform="rotate(85 91.8 251.7)">RD</text>
<text x="29.8" y="252.7">4591</text>
<text x="74.5" y="252.7">4591</text>
<text x="63.9" y="308.7" transform="rotate(-90 63.9 308.7)">4965</text>
<text x="28.5" y="317.9" transform="rotate(-90 28.5 317.9)">4591</text>
<text x="73.2" y="317.9" transform="rotate(-90 73.2 317.9)">4591</text>
<text x="39.6" y="368.5" transform="rotate(-90 39.6 368.5)">/ 102</text>
<text x="117.6" y="368.5" transform="rotate(-90 117.6 368.5)">/ 102</text>
<text x="28.6" y="377.4" transform="rotate(-90 28.6 377.4)">RD</text>
<text x="169.6" y="379.6" transform="rotate(-90 169.6 379.6)">20</text>
<text x="42.3" y="387.2">60</text>
<text x="45.2" y="387.2">60</text>
<text x="126.4" y="385.3">60</text>
<text x="129.3" y="385.3">60</text>
<text x="8.8" y="413.3">06/12/2026 * 15:25:59</text>
</g>
<g font-size="1.8">
<text x="231.1" y="357.3">PROJECT NAME:</text>
<text x="231.4" y="368.9">CONTRACTOR:</text>
<text x="231.4" y="381.2">DRAWING TITLE:</text>
</g>
<g font-size="1.7">
<text x="37.5" y="64.5">388</text>
<text x="43.9" y="60.9">493</text>
<text x="49" y="64.5">4- ?14</text>
<text x="151.9" y="62.3">493</text>
<text x="146.3" y="68.7">388</text>
<text x="35.2" y="75.5">463</text>
<text x="39.1" y="73.2" transform="rotate(-90 39.1 73.2)">234</text>
<text x="144.4" y="76.3">463</text>
<text x="141.8" y="90.8">8- ?18</text>
<text x="105.8" y="101.4">234</text>
<text x="246.5" y="103.5">a105</text>
<text x="255.9" y="105.7">8- ?18</text>
<text x="39.6" y="111.6" transform="rotate(-90 39.6 111.6)">110</text>
<text x="51.6" y="111.7">406</text>
<text x="90.6" y="109.9">406</text>
<text x="222.4" y="113.1" transform="rotate(-90 222.4 113.1)">TOP VIEW</text>
<text x="234.7" y="118">110</text>
<text x="239.4" y="124.7">FRONT VIEW</text>
<text x="255.9" y="120.7">a105</text>
<text x="240.5" y="128.2">A - A</text>
<text x="259.1" y="147.2">388</text>
<text x="264.6" y="147.6">234</text>
<text x="195.7" y="155.2" transform="rotate(-90 195.7 155.2)">TOP VIEW</text>
<text x="274.9" y="155.2" transform="rotate(-90 274.9 155.2)">493</text>
<text x="214.5" y="160.8">110</text>
<text x="264.5" y="160.9">463</text>
<text x="233.2" y="165.1">FRONT VIEW</text>
<text x="106.4" y="173" transform="rotate(83 106.4 173)">110</text>
<text x="234.3" y="168.5">B - B</text>
<text x="53.5" y="233">a105</text>
<text x="32.6" y="237.2">a105</text>
<text x="121.3" y="237.2">a105 BS</text>
<text x="51.4" y="252">390</text>
<text x="35.5" y="255">390</text>
<text x="130.2" y="252.5">390 BS</text>
<text x="230.4" y="311.1">1. ALL HOLES ARE 22 mm</text>
<text x="230.4" y="307.6">GENERAL NOTES:</text>
<text x="253.3" y="311.1">DIA (UON).</text>
<text x="230.4" y="313.8">2. ALL DIMENSIONS ARE IN MM(UON).</text>
<text x="230.4" y="316.5">3. UNLESS OTHERWISE NOTED ALL FILLET WELD SIZE SHALL BE</text>
<text x="230.4" y="321.9">4. RD DENOTES BASE LINE = 00</text>
<text x="233.1" y="319.2">7mm FILLET CONTINUOUS(UON)</text>
<text x="135.1" y="377.7">229</text>
<text x="43.7" y="381.5">229</text>
<text x="50" y="380.9">4- ?30</text>
<text x="231.9" y="402.5">CHECKED BY</text>
<text x="246.2" y="402.8">A.A</text>
<text x="261" y="402.8">SCALE</text>
<text x="231.9" y="408.8">DATE</text>
<text x="247" y="409">A.A</text>
<text x="260.6" y="408.1">SHEET NO.</text>
</g>
<g font-size="1.4">
<text x="200.8" y="12.8">BILL OF MATERIALS</text>
<text x="200.9" y="16">POS. NO.</text>
<text x="209.2" y="15.9">QTYN.</text>
<text x="218.5" y="15.7">Profile</text>
<text x="221.4" y="12.7">ASSEMBLY POS.</text>
<text x="230.4" y="15.1">LENGTH</text>
<text x="231.8" y="16.9">(mm)</text>
<text x="237.7" y="12.7">1-C2</text>
<text x="240.9" y="15.2">Material</text>
<text x="250.5" y="12.5">No. Required</text>
<text x="253.5" y="15.2">UNIT</text>
<text x="263" y="12.5">3</text>
<text x="271.3" y="12.5">POS. NO.</text>
<text x="279.1" y="12.6">102</text>
<text x="280.1" y="16.3">NOTE</text>
<text x="201.1" y="20.7">102</text>
<text x="201.1" y="23.7">110</text>
<text x="210.9" y="20.8">1</text>
<text x="210.9" y="23.8">1</text>
<text x="230.5" y="20.8">8955.8</text>
<text x="230.5" y="23.7">3974.1</text>
<text x="239.4" y="20.7">S235JR</text>
<text x="239.4" y="23.7">S235JR</text>
<text x="250.7" y="20.8">74.90</text>
<text x="250.7" y="23.7">74.90</text>
<text x="263.4" y="20.7">670.79</text>
<text x="263.4" y="23.7">297.66</text>
<text x="271.1" y="20.8">670.79</text>
<text x="271.1" y="23.8">297.66</text>
<text x="201.1" y="26.7">229</text>
<text x="201.1" y="29.6">234</text>
<text x="210.9" y="26.8">1</text>
<text x="210.9" y="29.8">1</text>
<text x="230.5" y="26.7">480.0</text>
<text x="230.5" y="29.7">1330.0</text>
<text x="239.4" y="26.7">S235JR</text>
<text x="239.4" y="29.7">S235JR</text>
<text x="250.7" y="26.7">18.09</text>
<text x="250.7" y="29.7">45.94</text>
<text x="263.4" y="26.7">18.09</text>
<text x="263.4" y="29.7">45.94</text>
<text x="271.1" y="26.8">18.09</text>
<text x="271.1" y="29.7">45.94</text>
<text x="201.1" y="32.6">388</text>
<text x="201.1" y="35.6">390</text>
<text x="210.9" y="32.7">1</text>
<text x="210.9" y="35.7">2</text>
<text x="230.5" y="32.7">140.6</text>
<text x="230.5" y="35.6">422.0</text>
<text x="239.4" y="32.6">S235JR</text>
<text x="239.4" y="35.6">S235JR</text>
<text x="250.7" y="32.7">0.78</text>
<text x="250.7" y="35.6">2.96</text>
<text x="263.4" y="32.6">0.78</text>
<text x="263.4" y="35.6">2.96</text>
<text x="271.1" y="32.7">0.78</text>
<text x="271.1" y="35.7">5.93</text>
<text x="201.1" y="38.6">406</text>
<text x="201.1" y="41.5">463</text>
<text x="210.9" y="38.7">1</text>
<text x="210.9" y="41.7">1</text>
<text x="230.5" y="38.6">158.0</text>
<text x="230.5" y="41.6">197.0</text>
<text x="239.4" y="38.6">S235JR</text>
<text x="239.4" y="41.6">S235JR</text>
<text x="250.7" y="38.7">0.81</text>
<text x="250.7" y="41.6">1.01</text>
<text x="263.4" y="38.6">0.81</text>
<text x="263.4" y="41.6">1.01</text>
<text x="271.1" y="38.7">0.81</text>
<text x="271.1" y="41.6">1.01</text>
<text x="201.1" y="44.5">493</text>
<text x="201.1" y="47.5">a105</text>
<text x="210.9" y="44.6">1</text>
<text x="210.9" y="47.6">2</text>
<text x="230.5" y="44.6">250.0</text>
<text x="230.5" y="47.5">422.0</text>
<text x="239.4" y="44.5">S235JR</text>
<text x="239.4" y="47.5">S235JR</text>
<text x="250.7" y="44.6">1.28</text>
<text x="250.7" y="47.5">4.95</text>
<text x="263.4" y="44.5">1.28</text>
<text x="263.4" y="47.5">4.95</text>
<text x="271.1" y="44.6">1.28</text>
<text x="271.1" y="47.6">9.90</text>
<text x="200.8" y="50.5">Total Weight</text>
<text x="263.4" y="50.5">1052.3</text>
<text x="225.1" y="58.4">EACH</text>
<text x="225.1" y="55.5">BOLT, NUT &amp; WASHERS MATERIAL LIST</text>
<text x="233" y="58.4">REMARK</text>
<text x="262.2" y="57.5">UNIT WEIGHT</text>
<text x="264.6" y="59.1">KG/1000</text>
<text x="274.8" y="58.3">WEIGHT (KG)</text>
<text x="226.4" y="61.3">4</text>
<text x="226.4" y="64">4</text>
<text x="232.7" y="61.4">M24x55 BOLTS</text>
<text x="232.9" y="64.1">M24</text>
<text x="239.9" y="64.1">NUTS</text>
<text x="254.4" y="61.4">A307</text>
<text x="254.5" y="64.2">A307</text>
<text x="262.3" y="61.4">291.0</text>
<text x="262.4" y="64.1">104.0</text>
<text x="275.4" y="61.3">1.16</text>
<text x="275.4" y="64.1">0.42</text>
<text x="224.9" y="69.8">Total weight</text>
<text x="226.4" y="66.9">4</text>
<text x="233" y="66.9">M24</text>
<text x="240" y="66.9">WASHERS</text>
<text x="254.5" y="67">A307</text>
<text x="262.5" y="66.8">32.0</text>
<text x="275.4" y="66.8">0.13</text>
<text x="275.5" y="69.7">1.71</text>
<text x="281.8" y="69.6">(KG)</text>
</g>
<g font-size="1.3">
<text x="252.1" y="17.1">weightkg/m</text>
<text x="264.9" y="17.8">QTY.</text>
<text x="266.6" y="15.2">weight (kg)</text>
<text x="271.9" y="17.9">TOTAL</text>
<text x="214.7" y="20.7">IPE450-J</text>
<text x="214.7" y="23.7">IPE450-J</text>
<text x="214.7" y="26.7">PL20*240</text>
<text x="214.7" y="29.7">PL20*220</text>
<text x="214.7" y="32.6">PL10*97.6</text>
<text x="214.7" y="35.6">PL10*90</text>
<text x="214.7" y="38.6">PL10*126</text>
<text x="214.7" y="41.6">PL5*130</text>
<text x="214.7" y="44.6">PL5*130</text>
<text x="214.7" y="47.5">PL10*150</text>
<text x="275.1" y="50.3">(kg)</text>
<text x="231.2" y="341.3">REV.</text>
<text x="236.2" y="341.2">DATE</text>
<text x="255.6" y="341.3">DESCRIPTION</text>
<text x="278" y="341.2">DRN</text>
<text x="282.7" y="341.2">CHK</text>
<text x="287.4" y="341.3">DSN</text>
<text x="8.6" y="411.1" transform="rotate(-90 8.6 411.1)">Tekla structures</text>
</g>
</svg>
